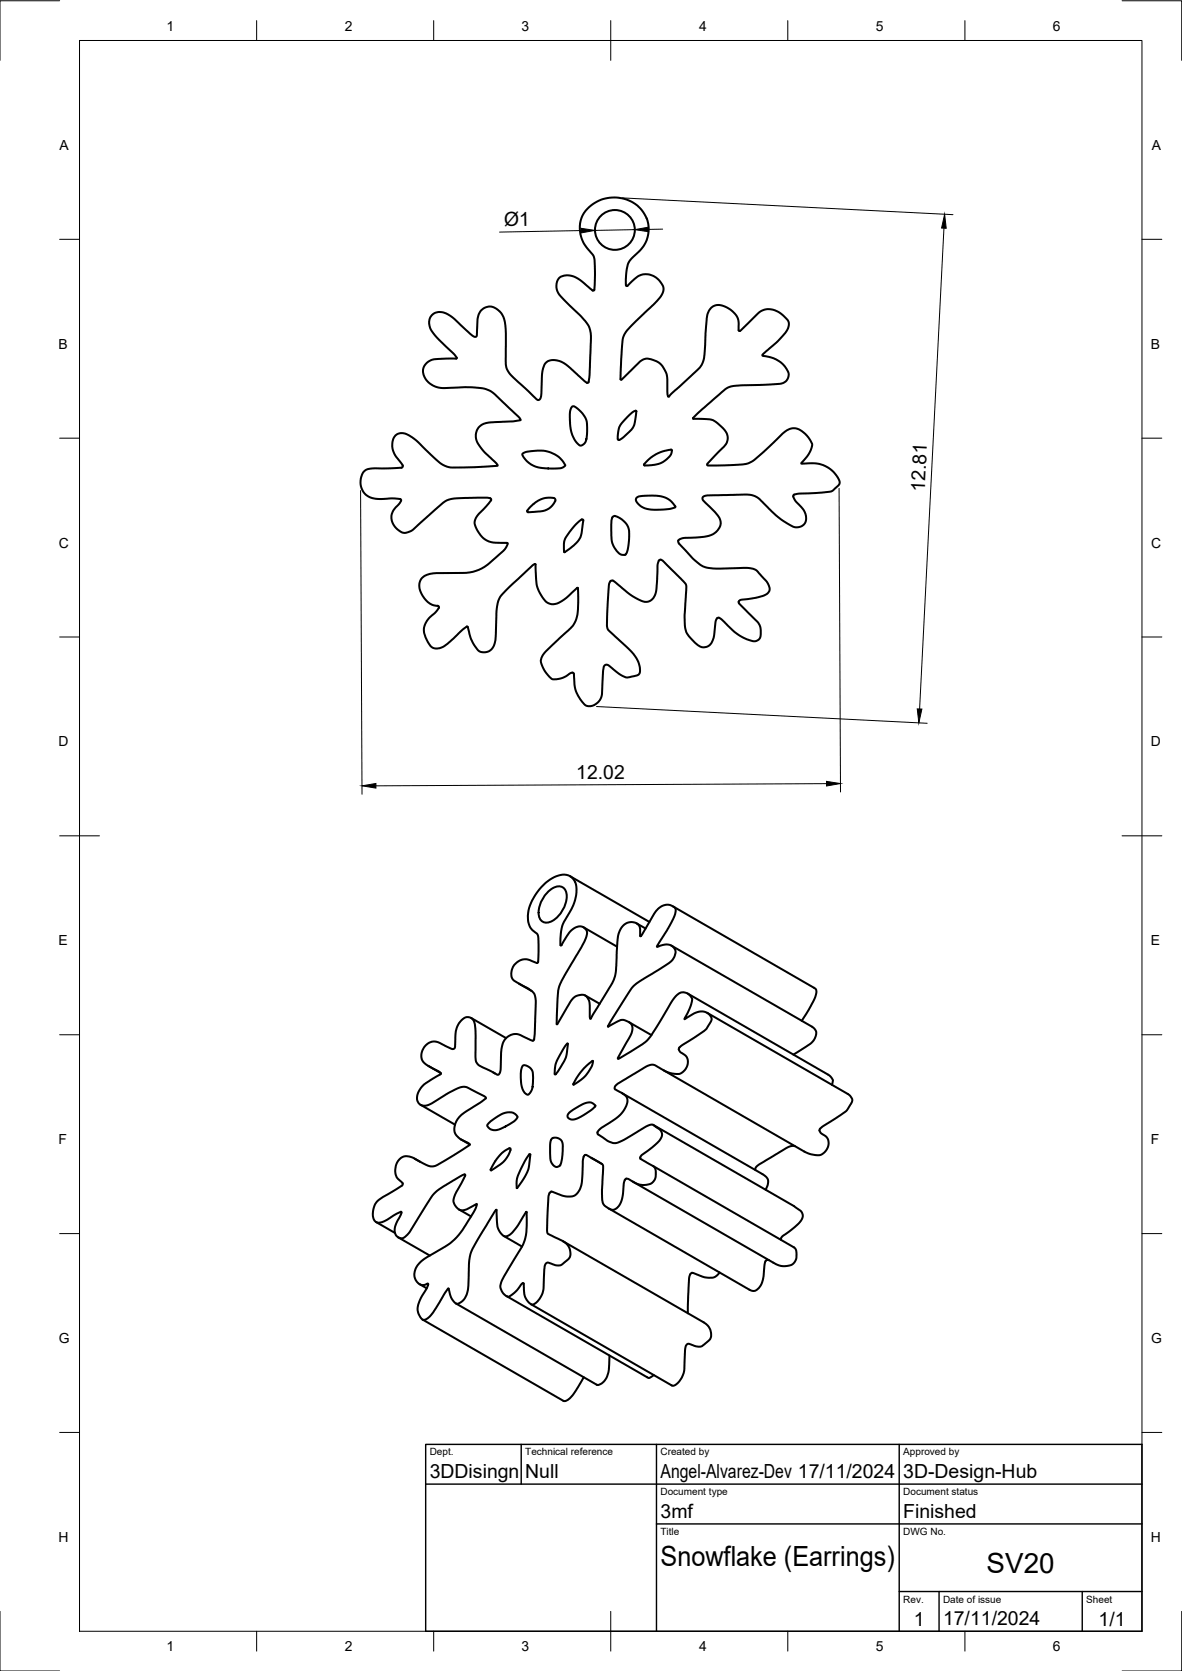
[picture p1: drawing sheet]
<svg xmlns="http://www.w3.org/2000/svg" width="297mm" height="420mm" viewBox="0 0 297 420" stroke-linecap="round" stroke-linejoin="round" font-family="sans-serif">
<!-- layer: Visible -->
<g fill="none" stroke="#000" stroke-width=".51">
<path d="M148.9 73l-1.4-1.1a7.1 7.1 0 0 0-5-2.7 2.55 2.55 0 0 0-2.6 3.5l.2 .5a30.7 30.7 0 0 0 5.7 6.1 7.4 7.4 0 0 1 2.6 7.4l-.2 7.5-.3 1.8M157.3 71.7v-2.1a5.9 5.9 0 0 1 1.7-4.9l1.5-1.4a7.8 7.8 0 0 0 2.1-8.3 7.8 7.8 0 0 0-6.8-5.2 8.8 8.8 0 0 0-9.9 5.7 8.8 8.8 0 0 0 3 8.4l.2 .3a21.7 21.7 0 0 1 .1 8.9l-.3-.1M157.3 71.7l.3 .2a9.7 9.7 0 0 1 3.9-2.9 4.6 4.6 0 0 1 5.3 3.8 9.2 9.2 0 0 1-2.7 3.9l-1.9 1.7a27.3 27.3 0 0 0-5.4 6l-.5 2.4-.3 8.6 .2 .1 .3-.3 2.7-2.7a6.2 6.2 0 0 1 3.1-2.3 5.6 5.6 0 0 1 5.4 6.5v.9a2.35 2.35 0 0 0 .4 2.1l6.1-5.7a6.4 6.4 0 0 0 2.9-6l.1-.6a48 48 0 0 1 .8-8.9 2.95 2.95 0 0 1 4.6-1.2 4.8 4.8 0 0 1 3 5.5v.3M114.8 89.9l-.4-.6a35.1 35.1 0 0 1-6.2-6.5 2.78 2.78 0 0 1 2.2-4.4 6 6 0 0 1 4.3 2.3l2.5 2.4a4.3 4.3 0 0 0 2.3 1.6 .77 .77 0 0 0 .4-1v-1.3a5.8 5.8 0 0 1 1.1-4.5 3 3 0 0 1 4.6 .4 8 8 0 0 1 1.5 5.6v.6a38.3 38.3 0 0 0 .2 8.1 8.7 8.7 0 0 0 2.9 3.5l4.3 3.9a.81 .81 0 0 0 1 .5 .81 .81 0 0 0 .5-1l.2-5.1a4.2 4.2 0 0 1 1.5-3.6 5 5 0 0 1 5.5 1.6l3.4 3.2a1.35 1.35 0 0 0 1.3 .6v-.2M114.8 89.9v.2a25.7 25.7 0 0 0-6.5 .5 3.1 3.1 0 0 0-.8 5.3 5.9 5.9 0 0 0 5.3 1.6l5.3-.1a9.3 9.3 0 0 1 6 1.5l6.1 5.8 .7 .9a18.6 18.6 0 0 1-5.8 .5 6.4 6.4 0 0 0-4.3 .9 3.7 3.7 0 0 0 0 5.5l1 1.3 2.2 2a1.81 1.81 0 0 1 1 1.3l-5.7 .4-5.6 .1a6.7 6.7 0 0 1-4.7-2.6l-4.2-4.1-1.2-.9a3.2 3.2 0 0 0-4.2-.5 4.6 4.6 0 0 0 .7 6l1.1 1.5M185.6 83l.3 .2M185.9 83.2l4.4-4.2a4.7 4.7 0 0 1 7 .8 2.28 2.28 0 0 1 .3 3.6 41.6 41.6 0 0 1-6 5.8v.2a7.5 7.5 0 0 1 6.6 4.6 2.34 2.34 0 0 1-2.3 2.5l-3.9 .3a37.6 37.6 0 0 0-8.8 .5 13.5 13.5 0 0 0-3.6 2.9l-4 3.5-1.4 1.4v.2a14.1 14.1 0 0 1 5.3 .6 7.4 7.4 0 0 1 3.4 3.8v.8l-.4 1.2-4.7 4.9a.27 .27 0 0 0-.1 .3 .27 .27 0 0 0 .4 .2l8.3-.3a6.7 6.7 0 0 0 4.7-2.5l5-4.7a4.1 4.1 0 0 1 4.2-1.8 6.6 6.6 0 0 1 3.8 4.1 10.1 10.1 0 0 1-2.7 4.6 11.3 11.3 0 0 1 6.8 1.1 6.3 6.3 0 0 1 2.8 3.8 4.7 4.7 0 0 1-2.6 2.3l-7.7 .4-1.1 .3M101.2 117a.41 .41 0 0 1-.3 .6l-3.3 .2a17.7 17.7 0 0 0-5.3 .2 3.7 3.7 0 0 0-1.5 4.7 4.5 4.5 0 0 0 5.1 2.8 11.3 11.3 0 0 1 4.9 .1v.3M131.3 114.1l.1-.1a9 9 0 0 1 9.3 1.2l1.3 1.8a1.88 1.88 0 0 1-2 .8 10 10 0 0 1-7.5-1.8l-.9-1-.3-.7zM143.8 102.3l.1-.1a2.43 2.43 0 0 1 2 1.2 5.4 5.4 0 0 1 1.7 5.1l-.1 .8a2.43 2.43 0 0 1-1.5 2.8 5.4 5.4 0 0 1-2.7-4.9l-.1-1.2a4.9 4.9 0 0 1 .6-3.7zM159.7 103.3l-.2 .1a11.8 11.8 0 0 0-4 4.4l-.3 2.6 .2 .2h.3M159.7 103.3l.2 .1"/>
<path d="M159.9 103.4a7.5 7.5 0 0 1-1.3 4.7l-2 1.9-1 .6M168.6 113.1h.1a2 2 0 0 1-1.1 2.3 6.9 6.9 0 0 1-5.8 1.5 9.3 9.3 0 0 1 6.8-3.8M100.8 125.9l-.5 .8a4.2 4.2 0 0 0-1.9 4.2 4.4 4.4 0 0 0 3.3 3.1l.9-.2 1.1-.5 5.7-5.2a8.2 8.2 0 0 1 3.3-2.5l2.7-.3 6.2-.2a2.34 2.34 0 0 1 1.8 .4l-.6 1.1-1.4 1.6a5 5 0 0 0-2.1 3.3 6.1 6.1 0 0 0 6.7 5h1.5l.1 .3-.2 .5a10.5 10.5 0 0 1-3.4 3.4l-.9 .8a9.8 9.8 0 0 1-6.8 2.6h-5.9a4.7 4.7 0 0 0-4.8 1.8 5.2 5.2 0 0 0 4 6.4h.3M133.2 127.6a5.9 5.9 0 0 1 6.2-2.2l.1 .1a3.4 3.4 0 0 1-2.6 2.9l-2.7 .3-1.5 .1-.2-.2a1.14 1.14 0 0 1 .7-1zM146.1 130.6l.5 .2-.1 .8a7.6 7.6 0 0 1-1.3 4.5l-1.9 1.8-1.5 .9a6.1 6.1 0 0 1 1.9-5.7l1-1.3 1.4-1.1M154.6 129.7a1.42 1.42 0 0 0-1 1.8v1.9a6 6 0 0 0 2.5 6 1 1 0 0 0 1.5-.8l.3-1.4a7.9 7.9 0 0 0-.5-5.5 5.4 5.4 0 0 0-2.8-1.9M169.7 127.3v.2a6.7 6.7 0 0 1-4 .7 5.6 5.6 0 0 1-5.7-2 .89 .89 0 0 1-.1-1 .89 .89 0 0 1 .9-.4l.5-.1a11.2 11.2 0 0 1 6.7 .8l1.7 1.8M199.6 124.4l-.2 .1a3.2 3.2 0 0 0 1.6 2.6 3.6 3.6 0 0 1 1.1 4.6 2.55 2.55 0 0 1-2.8 .7 32.2 32.2 0 0 1-8-6.5 5.6 5.6 0 0 0-5.2-1.5l-5.7 .1a7.6 7.6 0 0 0-3.6 .3 .78 .78 0 0 0 .2 1.4l1.4 1.2a6.8 6.8 0 0 1 2.7 4.2 4.2 4.2 0 0 1-4.2 3.4l-4.6 .2a1.61 1.61 0 0 0-1.9 1l.2 .5 3.4 3.6a7.9 7.9 0 0 0 6.9 2.7 41 41 0 0 1 7.9-.1 4.8 4.8 0 0 1 2.9 2.3 3.6 3.6 0 0 1 1.6 3.4 3.6 3.6 0 0 1-2.8 1.6l-4.3 .6-.6 .5M110 152.3l.3 .2a3.4 3.4 0 0 1-1.7 2.2 4.6 4.6 0 0 0-1.1 6.8 2.67 2.67 0 0 0 4.5 .7l2.4-2.1a8.4 8.4 0 0 1 3.1-2.5l.1 .1M134.6 142l.1 2.4a8.6 8.6 0 0 0 3 7.2 3.7 3.7 0 0 0 4-.8l3.3-3 .3 .1a20.6 20.6 0 0 1-.6 8.2l-1 1.5-3.6 3.4a13.9 13.9 0 0 0-4 4.5 3 3 0 0 0 .6 2.8 4.8 4.8 0 0 0 2.4 2.5 7 7 0 0 0 4.5-1.6 .59 .59 0 0 1 .6 .2 .59 .59 0 0 1 .1 .7 8.7 8.7 0 0 0 2.9 7.3 3.2 3.2 0 0 0 4.1-3.2l.3-5.6a1.11 1.11 0 0 1 .9-1.5l1.8 1.3a5.4 5.4 0 0 0 3.6 1.9l1.6-.3a1.32 1.32 0 0 0 1.3-1.8 8.5 8.5 0 0 0-3.6-5.8l-3.5-3.2a2.12 2.12 0 0 1-1.2-2.1l.5-9.9a.87 .87 0 0 1 .4-1 .87 .87 0 0 1 1.1 .1l1.9 1.6a15.3 15.3 0 0 0 5.9 3.4 3.1 3.1 0 0 0 2.7-3.5l.2-5.5 .2-.9a.75 .75 0 0 1 .7-.7 .75 .75 0 0 1 .8 .6l4.1 4.1a3.4 3.4 0 0 1 1.4 3.7l-.3 4.1a15.1 15.1 0 0 0 .5 6.1l.5 .7a6.7 6.7 0 0 0 3.7 2.8 2.65 2.65 0 0 0 2.5-2.5l.5-4 .3-.8M134.6 141.9l-.2-.1-.6 .4-3.6 3.3a25.8 25.8 0 0 0-4.7 5 23.6 23.6 0 0 0-.9 8.1 5.9 5.9 0 0 1-1.3 4.9 2.46 2.46 0 0 1-3.9-1 11.4 11.4 0 0 1-1.8-4.8M185.6 151.3l.1 .4"/>
<path d="M185.7 151.7l2.3 2.4a9.8 9.8 0 0 1 3 3.4l.1 .3a3.1 3.1 0 0 1-.7 3.2l-.3 .1a7.1 7.1 0 0 1-5-1.8l-2.7-2.5a2.84 2.84 0 0 0-2.1-1.4l-.2 .1M137.7 224.3a3.3 3.3 0 0 1 3.7-1.2 3.3 3.3 0 0 1 .8 3.8 7 7 0 0 1-4.7 5.1 2.1 2.1 0 0 1-2.2-2.5l.5-2.4 .8-1.5zM141.1 237.6a11.6 11.6 0 0 1 3-4.1 1.97 1.97 0 0 1 2.1-.5 1.97 1.97 0 0 1 1.3 1.7 27.9 27.9 0 0 1-3.9 7.7 20.4 20.4 0 0 0-3.3 7l-.4 8.1 2.9-4.7a3.6 3.6 0 0 1 3.9-2.7 3.3 3.3 0 0 1 1.5 3.7v.7a1.91 1.91 0 0 0 .2 1.6l.1-.1M141.1 237.6l-.3 .1 .1-2.3a7.9 7.9 0 0 1 1.1-4.1l1.1-1.8a9.5 9.5 0 0 0 1.4-7.7 3.3 3.3 0 0 0-4.7-1.5 12.7 12.7 0 0 0-7.1 10 4.7 4.7 0 0 0 2.3 4.6 17.1 17.1 0 0 1 .3 6.3l-.1 .7-.3 .2M143.2 220.3l20 11.5M146.6 233.1l8.5 4.9M160 232.2l2.2 1.3M168.7 237.8l35.4 20.4a2.07 2.07 0 0 1 .5 3.3l-1.1 1.1-4.1 2.6M169.2 227.9l35.7 20.7a1.83 1.83 0 0 1 0 2.1l-1.7 3.3-1.7 2.7M118.4 256l8.8 5M130.4 247.3l3.2 1.9M134.9 242.1a5.2 5.2 0 0 0-4.3-.6 3.5 3.5 0 0 0-1.6 4.9l3.6 2.1a3.8 3.8 0 0 1 2 4.3l-.4 8.5"/>
<path d="M147 250.3l3.7 2.1M148.5 256.1l4.3-7.2a11.1 11.1 0 0 0 2.1-7.7 26.6 26.6 0 0 1 .8-7.1 2.84 2.84 0 0 1 2.2-2.2 2.84 2.84 0 0 1 2.8 1.1l.3 2.4 3.4-5.7a3.5 3.5 0 0 1 4.5-1.9l.7 .4a2.31 2.31 0 0 1-.3 2.5l-1.3 2.6-2.9 4.8 .5-.2a2.72 2.72 0 0 1 4.2 1.2 3.8 3.8 0 0 1-2.3 3.5l-2.9 1.8a20.9 20.9 0 0 0-6 4.3l-5.2 8.1-.6 1.3a10.5 10.5 0 0 1 3.8-1.7 2.41 2.41 0 0 1 2.2 1.4 2.41 2.41 0 0 1-.4 2.6l-3.1 5.5v.4l6.5-4a13.4 13.4 0 0 0 3.5-4.6l2.4-3.9a8.9 8.9 0 0 1 3.1-4.1 2.21 2.21 0 0 1 3.1 1.9 15.1 15.1 0 0 1-1.9 4.6l1.3-.7a3.9 3.9 0 0 1 4.6-.7 1.57 1.57 0 0 1 .5 2.6l-.9 1.3-.5 .5-5.8 3.7a.98 .98 0 0 0-.6 1.1 .98 .98 0 0 0 .8 .8 2.76 2.76 0 0 1 .2 4.8 4.3 4.3 0 0 1-4.5-.3l-1.1-.6a2.94 2.94 0 0 0-4.2-.2l-1.9 1.2a22.2 22.2 0 0 0-5.4 3.6 .78 .78 0 0 0 .8 1l.4 .3a2.51 2.51 0 0 1 1.9 2.6 8.1 8.1 0 0 1-4.5 5.1 6.5 6.5 0 0 0-2.9 2.3l.1 .6 2.4 1.7a3.6 3.6 0 0 0 4.2-.4l5.1-3.1a2.18 2.18 0 0 1 2.3-.5l.5 .4a2.08 2.08 0 0 1 1.6 1.7 2.08 2.08 0 0 1-1 2.1l-1.5 1.4-2.6 1.9-.3 .4v.5M158.1 257l5.6 3.3M172.8 249.8l35.4 20.4a1.75 1.75 0 0 1 .9 2.6M177.7 254.7l35.3 20.4a1.62 1.62 0 0 1 .7 2.7l-1.2 1.7-5.9 3.8a.99 .99 0 0 0-.7 1.1 .99 .99 0 0 0 .9 .9 2.72 2.72 0 0 1 .1 4.7 4.1 4.1 0 0 1-4.3-.2l-35.8-20.7M105.7 277.8l8.6 5M107.6 268l3.1 1.8M123.9 269.6l.5 .3M131.4 268a2.09 2.09 0 0 1 2.5 1.7 8 8 0 0 1-.8 5.2 .81 .81 0 0 1-.8 .3 .81 .81 0 0 1-.6-.7 8.7 8.7 0 0 1-.3-6.5zM134.2 261.3a.72 .72 0 0 1-1.1 .1l-1.4-.7a3.6 3.6 0 0 0-3.8-.2 3.6 3.6 0 0 0-1.9 3.2l-.2 5.1-.2 1a.63 .63 0 0 1-.5 .5 .63 .63 0 0 1-.7-.4l-2.2-1.1a3.3 3.3 0 0 1-2.6-2l-.1-2.2a30.3 30.3 0 0 0-.4-7.8 1.88 1.88 0 0 0-1.7-1.1 1.88 1.88 0 0 0-1.7 1.1l-.6 1a16.9 16.9 0 0 0-.8 5.6l-.2 .3a1.14 1.14 0 0 1-1.3-.3l-1.3-.6a3.3 3.3 0 0 0-4.5 0 3.3 3.3 0 0 0-.4 4.5l.7 .5 3 1.6 .5 .5-.1 .2a13.2 13.2 0 0 0-5 3.6 2.84 2.84 0 0 0-.1 4.1 2.85 2.85 0 0 0 3-.5 26.2 26.2 0 0 1 7.8-4 13.8 13.8 0 0 1 4.7 2l1.1 .8-1.4 1.1a21.6 21.6 0 0 0-5.8 4.2 3.4 3.4 0 0 0 1.6 5.5l1.2 .6 .2 .4a62.8 62.8 0 0 1-8.9 5.3 7.4 7.4 0 0 1-4.4-1.6 3.3 3.3 0 0 0-4.2-.3 4.1 4.1 0 0 0-.5 5.1l1.2 1.1M142.4 262.6l.2-.2a10.5 10.5 0 0 1-3.1 7.8 7.2 7.2 0 0 1 1.6-5.6zM143.1 279.7l.9-.7a7.3 7.3 0 0 1 4.4-1.8 1.34 1.34 0 0 1 1.2 1 13.1 13.1 0 0 1-5.7 3.3 .98 .98 0 0 1-1.2-.5 .98 .98 0 0 1 .4-1.3z"/>
<path d="M146.8 268.6l2.2-1.9a8.2 8.2 0 0 1-4.2 5.7l-.7 .3 1-1.9zM156.3 274.8l35.3 20.4a2.48 2.48 0 0 1 .8 3.9M104.2 291.3l1.4 .8M115.8 286.5l2.3 1.3M116.7 295.3l-1.1 .5-3.5 2.2a10.2 10.2 0 0 0-3.7 3l-5.9 9.3a1.81 1.81 0 0 1-2.3 .9 1.81 1.81 0 0 1-1-2.4l.9-2.3a1.99 1.99 0 0 0 .7-1.8l-2.1 1a5.2 5.2 0 0 1-4.1 1.6 3.3 3.3 0 0 1-.5-4 4.3 4.3 0 0 1 2.2-2.4l4.7-2.8 .2-.6M116.7 295.3l.2 .4M116.9 295.7l-.9 1.8a10 10 0 0 0-2.1 4.4l.1 .2a2.5 2.5 0 0 0 1.6 2.1 2.5 2.5 0 0 0 2.6-.6l1.6-.8a18.3 18.3 0 0 1-3 5.5l-.5 .8a13.8 13.8 0 0 1-4.4 4.3l-4.2 2.5a5.4 5.4 0 0 0-3.6 4.9 2.26 2.26 0 0 0 3.5 2v.3M122.9 282.3l.2-.1a8.5 8.5 0 0 1 4.7-2.5 1.91 1.91 0 0 1 2.2 1.3 10.9 10.9 0 0 1-4.2 2.8 2.17 2.17 0 0 1-3.3-.9zM128.3 289.2l-.1-.5a9.1 9.1 0 0 0-4.8 5.6h.1a13 13 0 0 0 4-3.4l.8-1.7M130 298.7l-.2-1.2a14.7 14.7 0 0 1 3.4-7.3 11.1 11.1 0 0 1-3.2 8.4v.1M138.4 286.7a15.3 15.3 0 0 0 .2 5.6 1.34 1.34 0 0 0 2 .8M138.9 286.1a2.03 2.03 0 0 1 2.1 .6 2.03 2.03 0 0 1 .4 2.1l-.2 2.5-.4 1.6"/>
<path d="M138.9 286.1l-.5 .6M140.8 292.9l-.2 .2M146.7 290.9l-.1 .3a36.5 36.5 0 0 1-.7 7.5 2.99 2.99 0 0 1-4.1 2.1l-2.5-.9a.77 .77 0 0 0-1.2 .1M146.7 290.8l.2-.3 .4-.1 2.7 1.5a2.28 2.28 0 0 1 1.6 1.4l-.3 5.4a11.2 11.2 0 0 0 .4 4.2l.3 .3a2.49 2.49 0 0 0 2.6 .8 4.8 4.8 0 0 0 2-3.9l.1-2.4 .3-.9M148.6 291.1l2.7 1.6M160.9 291.4l2.1 1.2a2.34 2.34 0 0 1 1.7 1.5l.1 .2a2.85 2.85 0 0 1-3.4 3.7l-1.3-.3-1.3-.7a1.46 1.46 0 0 0-1.7-.5l-.1 .2M164.1 293.2l35.4 20.4a3.1 3.1 0 0 1-.1 4.1 4.5 4.5 0 0 1-5-.2l-35.4-20.4M164.2 282.9l36 20.8a2.11 2.11 0 0 1 1.5 2.5 13.2 13.2 0 0 1-5.1 4.6l-.3 .6v.3M199.8 288.2a4.7 4.7 0 0 0-3.5 1.3l-1.1 .6a22.2 22.2 0 0 0-5.3 3.6l-.1 .5M94.5 307.3l4.8 2.7M100 311.1l8 4.6M115.4 304.1l3 1.8"/>
<path d="M126.6 310.8l4.6 2.6M132.3 304.9l-.1-.1a20.2 20.2 0 0 1-4 5.6 1.58 1.58 0 0 1-2.6-.7l-.6-1.4-.3-4.1-3.4 5.4a22.3 22.3 0 0 0-3.2 6.1l-.2 2.1a36.4 36.4 0 0 1-.6 7.7 2.79 2.79 0 0 1-2.7 2.2 5.6 5.6 0 0 1-1.9-3.7h-.1M138.1 300l-.1 .3a52.3 52.3 0 0 0-.4 9.8l1.8 1a6.1 6.1 0 0 1 3.6 2.6 2.64 2.64 0 0 1-1.2 3.8 2.62 2.62 0 0 1-3.5 .2 .96 .96 0 0 0-1.1-.1 .96 .96 0 0 0-.4 1.1l-.2 5a4.7 4.7 0 0 1-2.9 4.3 4.2 4.2 0 0 1-2.1-4.5v-.3a.34 .34 0 0 0 .1-.3 .34 .34 0 0 0-.4-.2l-.4 .4a6.6 6.6 0 0 1-3.3 3 2.97 2.97 0 0 1-1.1-4.8l3.1-5.3a12.7 12.7 0 0 0 2.8-9.4l-.1-1.8h-.1M141.5 312.1l35.3 20.4a2.93 2.93 0 0 1 1 4.9l-.1 .1a2.74 2.74 0 0 1-4 .6 .96 .96 0 0 0-1.1-.1 .96 .96 0 0 0-.4 1.1l-.2 5a4.8 4.8 0 0 1-2.9 4.3l-35.7-20.5M153 303.9l35.3 20.4a1.83 1.83 0 0 0 2.8-1 7.8 7.8 0 0 0 .9-4l.1-1.2a1 1 0 0 1 1.2-1.2M180.8 319.9a2.72 2.72 0 0 1-3.3 1.3l-2.8-.9a.8 .8 0 0 0-1.2 .1M105.5 322.9l1.7 1M106.2 331.8l35.4 20.4a3.4 3.4 0 0 0 2.9-2.2l2.2-3.7M107.6 323.1l-.5 1.1a9.2 9.2 0 0 0-2.1 5.4v.2a2.65 2.65 0 0 0 1.5 2.1 5.5 5.5 0 0 0 3.1-3.1l2.9-4.7M114.6 327.7l35.3 20.5a2.76 2.76 0 0 0 2.7-2.2 13.5 13.5 0 0 0 .6-5.2M127.3 325.9l35.3 20.4 .6 .2 1.1-.7M173.4 320.4l-.2 1-.3 8.8"/>
<circle cx="154.5" cy="57.8" r="5"/>
</g>
<!-- layer: BORDER -->
<g fill="none" stroke="#000" stroke-width=".25">
<path d="M15 .2h-15v15M20 10.2h267v400h-267zM64.5 5.2v5M109 5.2v5M153.5 5.2v10M198 5.2v5M242.5 5.2v5M282 .2h15v15M15 60.2h5M287 60.2h5M15 110.2h5M287 110.2h5"/>
<path d="M15 160.2h5M287 160.2h5M15 210.2h10M282 210.2h10M15 260.2h5M287 260.2h5M15 310.2h5M287 310.2h5M15 360.2h5M287 360.2h5M0 405.2v15h15M64.5 410.2v5"/>
<path d="M109 410.2v5M153.5 405.2v10M198 410.2v5M242.5 410.2v5M297 405.2v15h-15"/>
</g>
<!-- layer: TITLEBLOCK -->
<path d="M107 363.2h180v47h-180zM107 373.2h180M131 363.2v10M165 363.2v47M226 363.2v47M165 383.2h122M226 400.2h61M236 400.2v10M272 400.2v10" fill="none" stroke="#000" stroke-width=".36"/>
<!-- layer: FD_Dimensions -->
<path d="M146 58l-20.5 .4M156.4 49.8l83.1 4.2M159.5 57.7l-10 .2M166.5 57.6l-3.5 .1M237.2 57.4l-6.1 120.9M90.6 123.4l.4 76.3M210.9 122.8l.3 76.3M149.9 177.7l83.1 4.2M207.7 197l-113.2 .6" fill="none" stroke="#000" stroke-width=".25"/>
<path d="M146 57.4l3.5 .5-3.5 .7zM159.5 57.7l3.5-.6v1.2zM237.4 53.9l.4 3.5-1.2-.1zM230.5 178.2l1.2 .1-.8 3.5zM91 197.6l3.5-.6v1.2zM207.7 196.5l3.5 .5-3.5 .6z" fill="#000" stroke="#000" stroke-width=".25"/>
<g font-size="7">
<text x="166" y="393.7">Snowflake (Earrings)</text>
<text x="247.9" y="395.4">SV20</text>
</g>
<g font-size="4.9">
<text x="126.7" y="56.8" transform="rotate(-1 126.7 56.8)">Ø1</text>
<text x="232.4" y="123.7" transform="rotate(-87 232.4 123.7)">12.81</text>
<text x="144.8" y="195.9">12.02</text>
<text x="108" y="371.7">3DDisingn</text>
<text x="132" y="371.7">Null</text>
<text x="166" y="371.7">Angel-Alvarez-Dev 17/11/2024</text>
<text x="227" y="371.7">3D-Design-Hub</text>
<text x="166" y="381.7">3mf</text>
<text x="227" y="381.7">Finished</text>
<text x="229.6" y="408.8">1</text>
<text x="237" y="408.7">17/11/2024</text>
<text x="276.1" y="408.8">1/1</text>
</g>
<g font-size="3.5">
<text x="41.9" y="7.7">1</text>
<text x="86.6" y="7.7">2</text>
<text x="131.1" y="7.7">3</text>
<text x="175.7" y="7.7">4</text>
<text x="220.1" y="7.7">5</text>
<text x="264.6" y="7.7">6</text>
<text x="15" y="37.7">A</text>
<text x="289.5" y="37.7">A</text>
<text x="14.7" y="87.7">B</text>
<text x="289.2" y="87.7">B</text>
<text x="14.8" y="137.7">C</text>
<text x="289.3" y="137.7">C</text>
<text x="14.7" y="187.7">D</text>
<text x="289.2" y="187.7">D</text>
<text x="14.7" y="237.7">E</text>
<text x="289.2" y="237.7">E</text>
<text x="14.7" y="287.7">F</text>
<text x="289.2" y="287.7">F</text>
<text x="14.8" y="337.7">G</text>
<text x="289.3" y="337.7">G</text>
<text x="14.7" y="387.7">H</text>
<text x="289.2" y="387.7">H</text>
<text x="41.9" y="415.2">1</text>
<text x="86.6" y="415.2">2</text>
<text x="131.1" y="415.2">3</text>
<text x="175.7" y="415.2">4</text>
<text x="220.1" y="415.2">5</text>
<text x="264.6" y="415.2">6</text>
</g>
<g font-size="2.5">
<text x="108" y="366">Dept.</text>
<text x="132" y="366">Technical reference</text>
<text x="166" y="366">Created by</text>
<text x="227" y="366">Approved by</text>
<text x="166" y="376">Document type</text>
<text x="227" y="376">Document status</text>
<text x="166" y="386">Title</text>
<text x="227" y="386">DWG No.</text>
<text x="227" y="403">Rev.</text>
<text x="237" y="403">Date of issue</text>
<text x="273" y="403">Sheet</text>
</g>
</svg>
